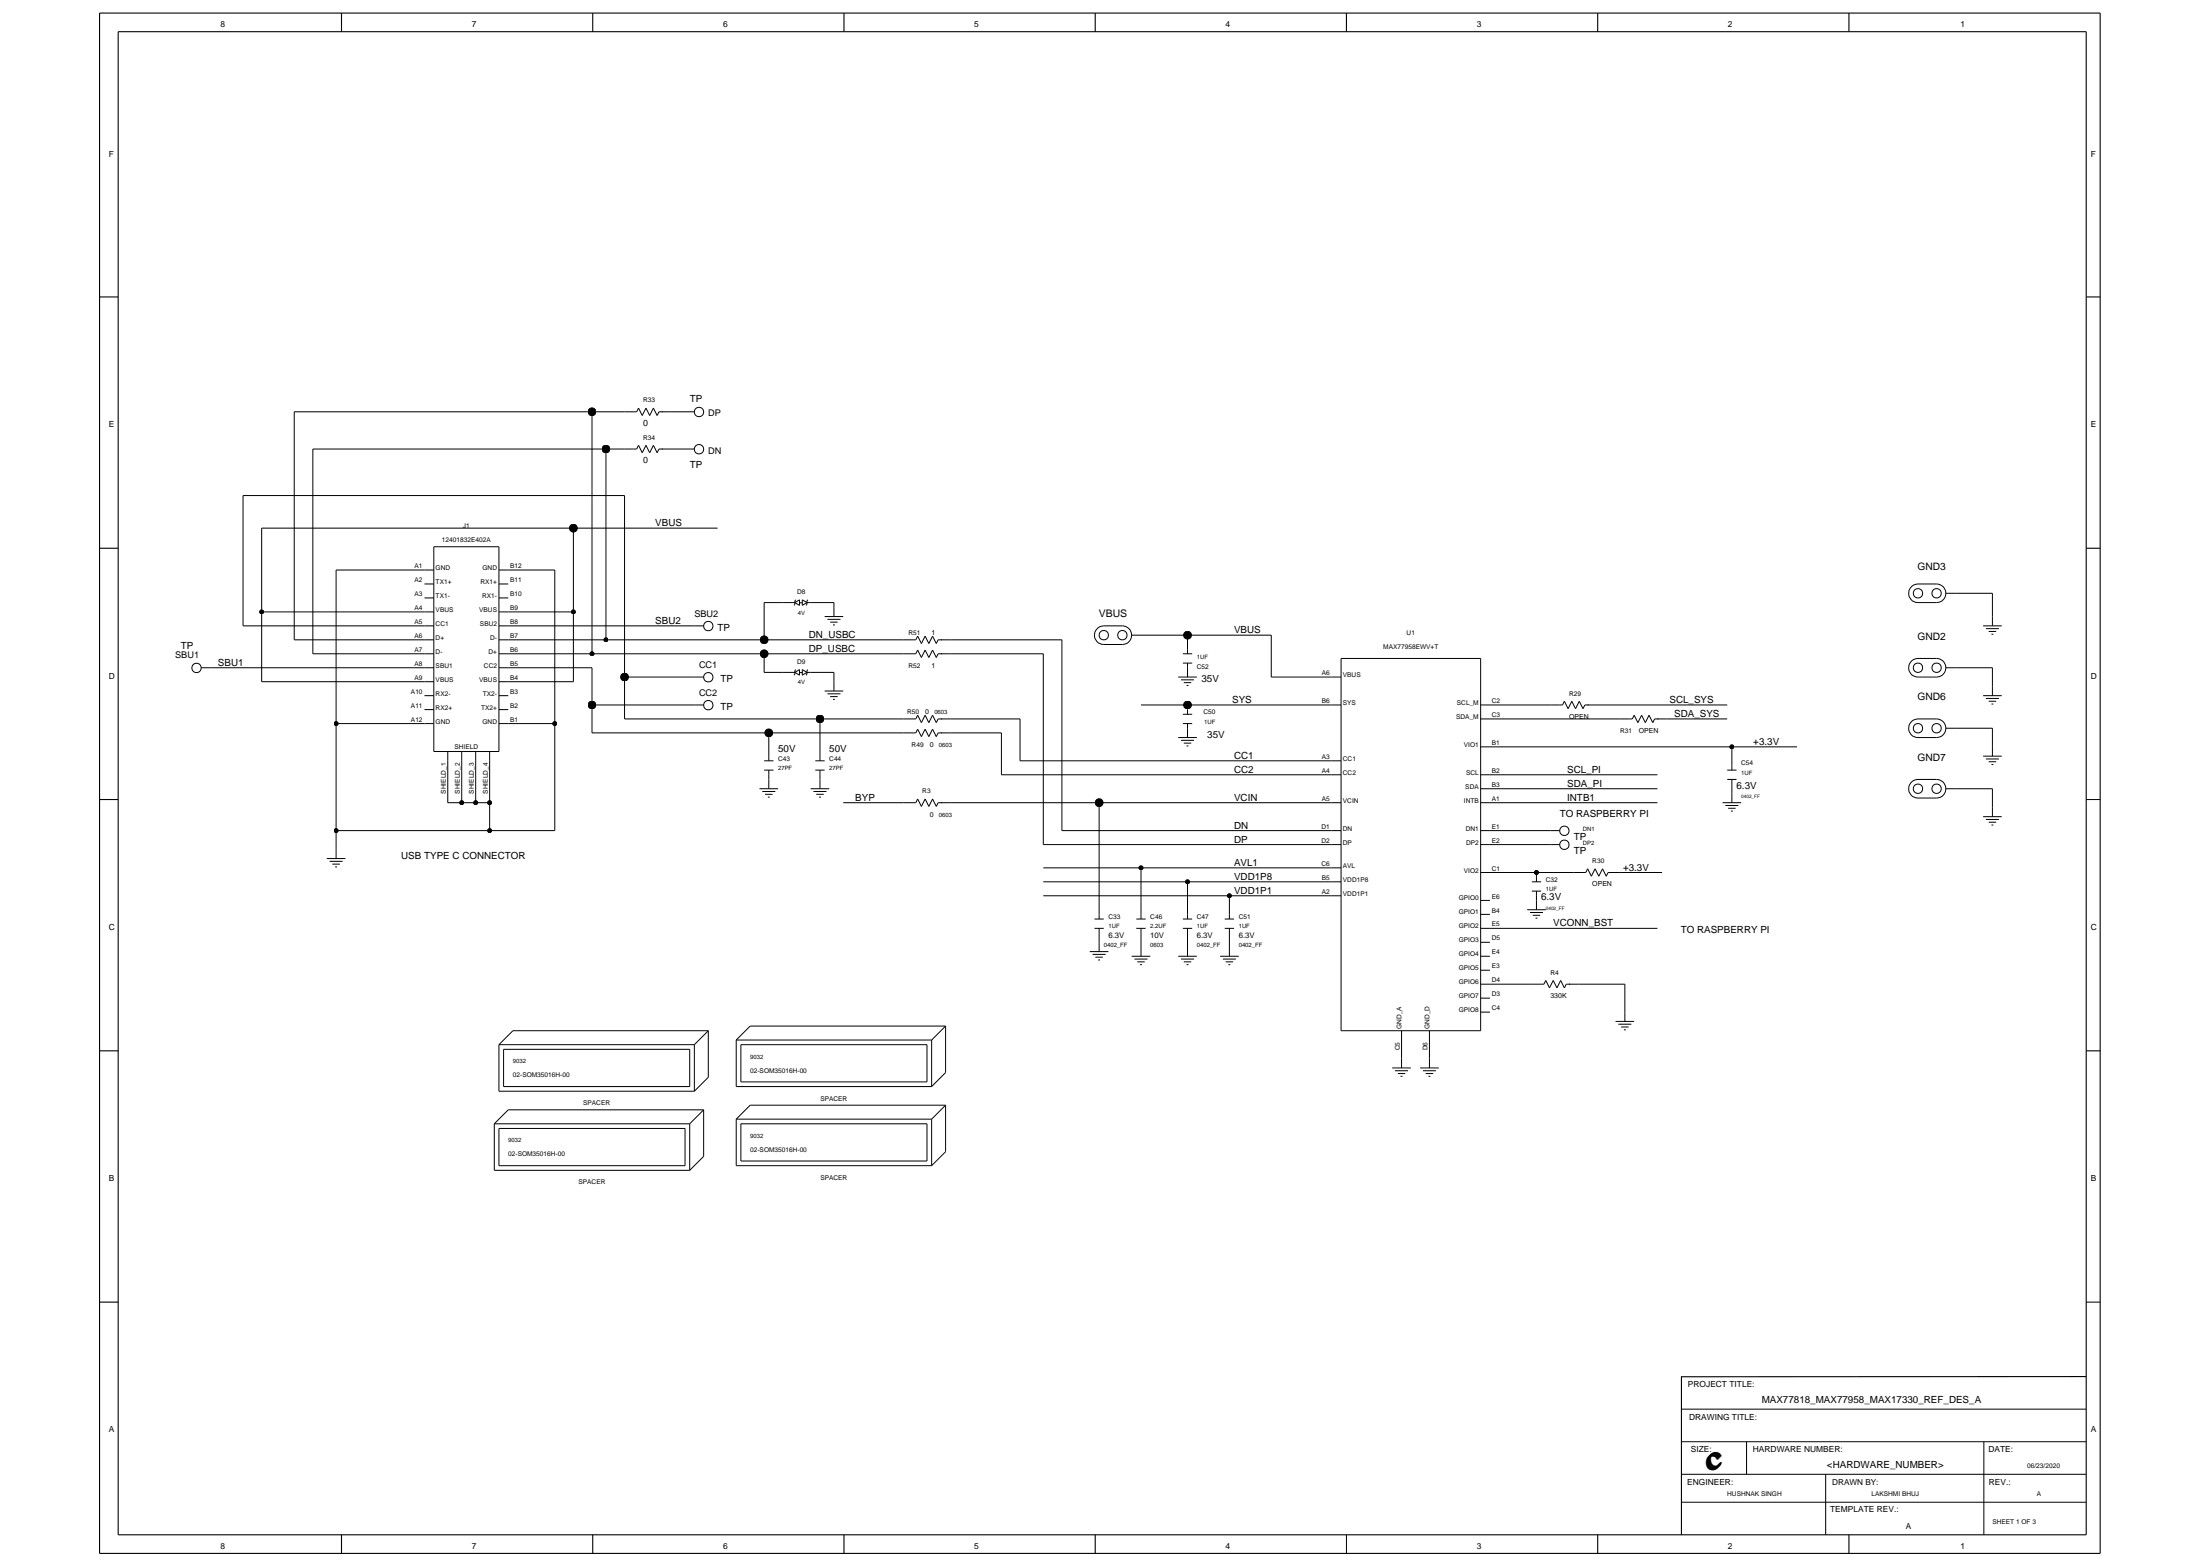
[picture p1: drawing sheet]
<svg xmlns="http://www.w3.org/2000/svg" width="419mm" height="298mm" viewBox="0 0 419 298" stroke-linecap="round" stroke-linejoin="round" font-family="sans-serif">
<g fill="none" stroke="#000" stroke-width=".19">
<path d="M56.1 78.4v43.5zM56.1 78.4h56.7zM112.8 78.4h6.2zM112.8 78.4v46.1zM119 78.4h1.8zM120.8 78.4h.5zM121.6 77.7l-.3 .7zM121.6 77.7l.7 1.4zM123.1 77.7l-.8 1.4zM123.1 77.7l.7 1.4zM124.5 77.7l-.7 1.4zM124.5 77.7l.7 1.4z"/>
<path d="M125.5 78.4h.7zM125.5 78.4l-.3 .7zM126.1 78.4h1.7zM127.8 78.4h2.7zM130.5 78.4h1.8zM46.3 94.4h72.7zM46.3 94.4v24.8zM59.6 85.5v39zM59.6 85.5h55.8zM115.4 85.5h3.6zM115.4 85.5v36.4zM119 94.4v34.6z"/>
<path d="M119 85.5h1.8zM120.8 85.5h.5zM121.6 84.8l-.3 .7zM121.6 84.8l.7 1.4zM123.1 84.8l-.8 1.4zM123.1 84.8l.7 1.4zM124.5 84.8l-.7 1.4zM124.5 84.8l.7 1.4zM125.5 85.5h.7zM125.5 85.5l-.3 .7zM126.1 85.5h1.7zM127.8 85.5h2.7z"/>
<path d="M130.5 85.5h1.8zM46.3 119.2h34.6zM49.8 116.5v13.3zM49.8 100.6v15.9zM49.8 116.5h31.1zM49.8 100.6h59.4zM64 108.6v29.2zM64 108.6h16.9zM80.9 119.2h1.7zM80.9 116.5h1.7zM80.9 113.9h1.7zM80.9 111.2h1.7z"/>
<path d="M80.9 108.6h1.7zM82.6 104.1h12.4zM82.6 104.1v39zM95 108.6h1.8zM95 111.2h1.8zM95 113.9h1.8zM95 116.5h1.8zM95 119.2h1.8zM95 104.1v39zM96.8 116.5h12.4zM96.8 119.2h35.5zM96.8 108.6h8.9z"/>
<path d="M105.7 108.6v29.2zM109.2 100.6v15.9zM109.2 100.6h27.5zM109.2 116.5v13.3zM132.3 119.2h1.7zM145.6 114.8v7.1zM145.6 114.8h3.5zM149.1 114.8h1.8zM150.9 114.8h.5zM151.4 114.8l.9-.6zM151.4 114.8l.9 .5zM151.4 115.1l-.2 .2z"/>
<path d="M151.4 114.4v.7zM151.4 114.4l.2-.2zM152.3 114.2v1.1zM152.3 114.8h.5zM152.8 115.3l.9-.5zM152.8 114.2l.9 .6zM152.8 114.2v1.1zM153.7 114.8h.7zM153.7 115.1l-.2 .2zM153.7 114.4v.7zM153.7 114.4l.2-.2zM154.4 114.8h1.8z"/>
<path d="M156.2 114.8h2.7zM157.1 117.4h3.5zM157.6 118h2.5zM158.2 118.5h1.4zM158.7 119h.3zM158.9 114.8v.9zM158.9 115.7v1.7zM210.3 119.2h3.5zM210.3 119.2a1.77 1.77 0 0 0-1.8 1.8 1.77 1.77 0 0 0 1.8 1.7M213.8 119.2a1.77 1.77 0 0 1 1.8 1.8 1.77 1.77 0 0 1-1.8 1.7M365.4 114.8h3.5zM365.4 111.2h3.5z"/>
<path d="M365.4 111.2a1.77 1.77 0 0 0-1.8 1.8 1.77 1.77 0 0 0 1.8 1.8M368.9 111.2a1.77 1.77 0 0 1 1.8 1.8 1.77 1.77 0 0 1-1.8 1.8M370.7 113h1.8zM372.5 113h7.1zM377.8 119.2h3.5zM378.3 119.7h2.5zM379.6 113v4.4zM379.6 117.4v1.8zM38.3 127.2h1.8zM40.1 127.2h40.8zM49.8 129.8h31.1zM56.1 121.9h24.8z"/>
<path d="M59.6 124.5h21.3zM64 137.8v20.4zM64 137.8h16.9zM80.9 137.8h1.7zM80.9 135.2h1.7zM80.9 132.5h1.7zM80.9 129.8h1.7zM80.9 127.2h1.7zM80.9 124.5h1.7zM80.9 121.9h1.7zM95 121.9h1.8zM95 124.5h1.8z"/>
<path d="M95 127.2h1.8zM95 129.8h1.8zM95 132.5h1.8zM95 135.2h1.8zM95 137.8h1.8zM96.8 129.8h12.4zM96.8 137.8h8.9zM96.8 124.5h16zM96.8 121.9h18.6zM96.8 127.2h16zM105.7 137.8v20.4zM112.8 124.5h32.8z"/>
<path d="M112.8 139.6h33.7zM112.8 134.3v5.3zM112.8 134.3h19.5zM112.8 127.2v7.1zM115.4 121.9h30.2zM119 136.9h37.2zM119 129v7.9zM119 129h13.3zM132.3 129h1.7zM132.3 134.3h1.7zM145.6 124.5v3.6zM145.6 124.5h26.6z"/>
<path d="M145.6 128.1h3.5zM145.6 121.9h26.6zM146.5 139.6v4.4zM146.5 139.6h25.7zM149.1 128.1h1.8zM150.9 128.1h.5zM151.4 128.1l.9-.6zM151.4 128.1l.9 .5zM151.4 128.4l-.2 .2zM151.4 127.7v.7zM151.6 127.5l-.2 .2zM152.3 127.5v1.1z"/>
<path d="M152.3 128.1h.5zM152.8 128.6l.9-.5zM152.8 127.5l.9 .6zM152.8 127.5v1.1zM153.5 128.6l.2-.2zM153.7 128.1h.7zM153.7 127.7v.7zM153.9 127.5l-.2 .2zM154.4 128.1h1.8zM156.2 128.1h2.7zM156.2 136.9v7.1zM156.2 136.9h16z"/>
<path d="M157.1 131.6h3.5zM157.6 132.1h2.5zM158.2 132.7h1.4zM158.7 133.2h.3zM158.9 128.1v1.7zM158.9 129.8v1.8zM172.2 124.5h1.7zM172.2 121.9h1.7zM172.2 136.9h1.7zM172.2 139.6h1.7zM173.9 124.5h.6zM173.9 121.9h.6z"/>
<path d="M173.9 136.9h.6zM173.9 139.6h.6zM174.8 123.8l-.3 .7zM174.8 123.8l.7 1.4zM174.8 121.2l-.3 .7zM174.8 121.2l.7 1.4zM174.8 136.2l-.3 .7zM174.8 136.2l.7 1.4zM174.8 138.9l-.3 .7zM174.8 138.9l.7 1.4zM176.2 123.8l-.7 1.4zM176.2 123.8l.7 1.4z"/>
<path d="M176.2 121.2l-.7 1.4zM176.2 121.2l.7 1.4zM176.2 136.2l-.7 1.4zM176.2 136.2l.7 1.4zM176.2 138.9l-.7 1.4zM176.2 138.9l.7 1.4zM177.7 123.8l-.8 1.4zM177.7 123.8l.7 1.4zM177.7 121.2l-.8 1.4zM177.7 121.2l.7 1.4zM177.7 136.2l-.8 1.4zM177.7 136.2l.7 1.4z"/>
<path d="M177.7 138.9l-.8 1.4zM177.7 138.9l.7 1.4zM178.7 124.5h.7zM178.7 124.5l-.3 .7zM178.7 121.9h.7zM178.7 121.9l-.3 .7zM178.7 136.9h.7zM178.7 136.9l-.3 .7zM178.7 139.6h.7zM178.7 139.6l-.3 .7zM179.2 124.5h1.8zM179.2 121.9h1.8z"/>
<path d="M179.2 136.9h1.8zM179.2 139.6h1.8zM181 124.5h17.7zM181 121.9h21.3zM181 139.6h9.8zM181 136.9h13.3zM190.8 139.6v8zM194.3 136.9v8zM198.7 124.5v36.4zM202.3 121.9v36.3zM210.3 122.7h3.5zM215.6 121h1.8z"/>
<path d="M217.4 121h8.8zM217.4 134.3h8.8zM224.5 129h3.5zM225 129.5h2.5zM225.3 124.5h1.8zM225.3 126.3h1.8zM225.3 137.8h1.8zM225.3 136h1.8zM225.5 130h1.4zM226 130.5h.4zM226.2 121h16zM226.2 121v2.6z"/>
<path d="M226.2 134.3v.9zM226.2 134.3h27.5zM226.2 138.7v1.8zM226.2 126.3v.9zM226.2 123.6v.9zM226.2 127.2v1.8zM226.2 135.2v.8zM226.2 137.8v.9zM242.2 129h11.5zM242.2 121v8zM253.7 134.3h1.8zM253.7 129h1.8z"/>
<path d="M255.5 125.4h26.6zM255.5 125.4v70.9zM282.1 136.9h1.7zM282.1 134.3h1.7zM282.1 125.4v70.9zM283.8 134.3h11.6zM283.8 136.9h24.9zM295.4 134.3h1.7zM297.1 134.3h.6zM298 133.6l-.3 .7zM298 133.6l.7 1.4zM299.4 133.6l-.7 1.4z"/>
<path d="M299.4 133.6l.7 1.4zM300.9 133.6l-.8 1.4zM300.9 133.6l.7 1.4zM301.9 134.3h.7zM301.9 134.3l-.3 .7zM302.4 134.3h1.8zM304.2 134.3h24.8zM308.7 136.9h1.7zM310.4 136.9h.6zM311.3 136.2l-.3 .7zM311.3 136.2l.7 1.4zM312.7 136.2l-.7 1.4z"/>
<path d="M312.7 136.2l.7 1.4zM314.1 136.2l-.7 1.4zM314.1 136.2l.8 1.4zM315.2 136.9h.7zM315.2 136.9l-.3 .7zM315.7 136.9h1.8zM317.5 136.9h11.5zM365.4 129h3.5zM365.4 125.4h3.5zM365.4 136.9h3.5zM365.4 125.4a1.77 1.77 0 0 0-1.8 1.8 1.77 1.77 0 0 0 1.8 1.8M365.4 136.9a1.77 1.77 0 0 0-1.8 1.8 1.77 1.77 0 0 0 1.8 1.8"/>
<path d="M368.9 125.4a1.77 1.77 0 0 1 1.8 1.8 1.77 1.77 0 0 1-1.8 1.8M368.9 136.9a1.77 1.77 0 0 1 1.8 1.8 1.77 1.77 0 0 1-1.8 1.8M370.7 127.2h1.8zM370.7 138.7h1.8zM372.5 127.2h7.1zM372.5 138.7h7.1zM377.8 132.5h3.5zM378.3 133h2.5zM378.8 133.6h1.5zM378.8 120.3h1.5zM379.4 134.1h.3zM379.4 120.8h.3z"/>
<path d="M379.6 127.2v3.5zM379.6 138.7v3.5zM379.6 130.7v1.8zM64 158.2h29.3zM64 158.2v3.5zM82.6 143.1h12.4zM85.3 144.9v8zM85.3 152.9h2.7zM85.3 143.1v1.8zM88 144.9v8zM88 152.9h2.6zM88 143.1v1.8z"/>
<path d="M90.6 144.9v8zM90.6 152.9h2.7zM90.6 143.1v1.8zM93.3 144.9v8zM93.3 152.9v5.3zM93.3 158.2h12.4zM93.3 143.1v1.8zM144.7 150.2h3.5zM145.2 150.8h2.5zM145.6 146.7h1.7zM145.6 144.9h1.7zM145.7 151.3h1.5z"/>
<path d="M146.3 151.8h.3zM146.5 147.6v.9zM146.5 144v.9zM146.5 146.7v.9zM146.5 148.5v1.7zM154.4 150.2h3.6zM155 150.8h2.4zM155.3 146.7h1.8zM155.3 144.9h1.8zM155.5 151.3h1.4zM156 151.8h.4zM156.2 147.6v.9z"/>
<path d="M156.2 144v.9zM156.2 146.7v.9zM156.2 148.5v1.7zM160.6 152.9h11.6zM172.2 152.9h1.7zM173.9 152.9h.6zM174.8 152.2l-.3 .7zM174.8 152.2l.7 1.4zM176.2 152.2l-.7 1.4zM176.2 152.2l.7 1.4zM177.7 152.2l-.8 1.4zM177.7 152.2l.7 1.4z"/>
<path d="M178.7 152.9h.7zM178.7 152.9l-.3 .7zM179.2 152.9h1.8zM181 152.9h28.4zM190.8 147.6h62.9zM194.3 144.9h59.4zM202.3 158.2h51.4zM209.4 152.9v21.3zM209.4 152.9h44.3zM224.5 140.5h3.5zM225 141h2.5zM225.5 141.5h1.4z"/>
<path d="M226 142.1h.4zM253.7 147.6h1.8zM253.7 144.9h1.8zM253.7 152.9h1.8zM253.7 158.2h1.8zM282.1 142.2h1.7zM282.1 152.9h1.7zM282.1 158.2h1.7zM282.1 150.2h1.7zM282.1 147.6h1.7zM283.8 150.2h31.9zM283.8 147.6h31.9z"/>
<path d="M283.8 152.9h31.9zM283.8 142.2h46.1zM283.8 158.2h11.6zM295.4 158.2h1.7zM328.1 152.9h3.6zM328.7 153.4h2.5zM329 148.5h1.8zM329 146.7h1.8zM329.2 153.9h1.4zM329.7 154.5h.4zM329.9 142.2h12.4zM329.9 142.2v3.6z"/>
<path d="M329.9 149.3v1.8zM329.9 151.1v1.8zM329.9 145.8v.9zM329.9 148.5v.8zM365.4 152h3.5zM365.4 148.5h3.5zM365.4 140.5h3.5zM365.4 148.5a1.77 1.77 0 0 0-1.8 1.7 1.77 1.77 0 0 0 1.8 1.8M368.9 148.5a1.77 1.77 0 0 1 1.8 1.7 1.77 1.77 0 0 1-1.8 1.8M370.7 150.2h1.8zM372.5 150.2h7.1zM377.8 155.5h3.5z"/>
<path d="M377.8 144h3.5zM378.3 156.1h2.5zM378.3 144.6h2.5zM378.8 156.6h1.5zM378.8 145.1h1.5zM379.4 157.1h.3zM379.4 145.6h.3zM379.6 150.2v3.6zM379.6 153.8v1.7zM379.6 142.2v1.8zM397.4 152.3h2.7zM62.3 163.5h3.5z"/>
<path d="M62.8 164h2.5zM63.3 164.6h1.4zM63.9 165.1h.3zM64 161.7v1.8zM198.7 167.9h27.5zM198.7 170.6h35.5zM198.7 160.9h55zM198.7 165.3h18.7zM208.5 176.8h1.8zM208.5 175h1.8zM209.4 177.7v1.8zM209.4 179.5v1.7z"/>
<path d="M209.4 174.2v.8zM209.4 176.8v.9zM216.5 176.8h1.7zM216.5 175h1.7zM217.4 177.7v2.7zM217.4 165.3h36.3zM217.4 165.3v8.9zM217.4 174.2v.8zM217.4 176.8v.9zM225.3 176.8h1.8zM225.3 175h1.8zM226.2 167.9h27.5z"/>
<path d="M226.2 167.9v6.3zM226.2 177.7v2.7zM226.2 174.2v.8zM226.2 176.8v.9zM233.3 176.8h1.8zM233.3 175h1.8zM234.2 170.6h19.5zM234.2 170.6v3.6zM234.2 177.7v2.7zM234.2 174.2v.8zM234.2 176.8v.9zM253.7 165.3h1.8z"/>
<path d="M253.7 170.6h1.8zM253.7 167.9h1.8zM253.7 160.9h1.8zM282.1 174.2h1.7zM282.1 176.8h1.7zM282.1 160.9h1.7zM282.1 179.5h1.7zM282.1 171.5h1.7zM282.1 166.2h1.7zM283.8 176.8h31.9zM283.8 166.2h8.9zM283.8 160.9h11.6z"/>
<path d="M290.9 173.3h3.6zM291.5 173.8h2.4zM291.8 169.7h1.8zM291.8 167.9h1.8zM292 174.3h1.4zM292.5 174.9h.4zM292.7 170.6v.9zM292.7 166.2h7.1zM292.7 166.2v.9zM292.7 171.5v1.8zM292.7 167.1v.8zM292.7 169.7v.9z"/>
<path d="M295.4 160.9h1.7zM299.8 166.2h1.8zM301.6 166.2h.5zM302.4 165.5l-.3 .7zM302.4 165.5l.8 1.4zM303.9 165.5l-.7 1.4zM303.9 165.5l.7 1.4zM305.3 165.5l-.7 1.4zM305.3 165.5l.7 1.4zM306.3 166.2h.8zM306.3 166.2l-.3 .7zM306.9 166.2h1.8z"/>
<path d="M308.7 166.2h7.9zM95 199l2.7-2.7zM95 199h37.3zM95 199v8.8zM95.9 199.9h35.5zM95.9 199.9v7zM97.7 196.3h37.2zM131.4 199.9v7zM132.3 199l2.6-2.7zM132.3 199v8.8zM134.9 196.3v8.9zM140.3 198.1l2.6-2.7z"/>
<path d="M140.3 198.1h37.2zM140.3 198.1v8.8zM141.1 199h35.5zM141.1 199v7.1zM142.9 195.4h37.2zM176.6 199v7.1zM177.5 198.1l2.6-2.7zM177.5 198.1v8.8zM180.1 195.4v8.9zM207.6 181.2h3.6zM208.1 181.8h2.5zM208.7 182.3h1.4z"/>
<path d="M209.2 182.8h.4zM215.6 182.1h3.5zM216.1 182.7h2.5zM216.7 183.2h1.4zM217.2 183.7h.3zM217.4 180.4v1.7zM224.5 182.1h3.5zM225 182.7h2.5zM225.5 183.2h1.4zM226 183.7h.4zM226.2 180.4v1.7zM232.4 182.1h3.6z"/>
<path d="M233 182.7h2.4zM233.5 183.2h1.4zM234 183.7h.4zM234.2 180.4v1.7zM255.5 196.3h26.6zM267 198.1v3.5zM267 196.3v1.8zM272.3 198.1v3.5zM272.3 196.3v1.8zM282.1 190.1h1.7zM282.1 192.8h1.7zM282.1 184.8h1.7z"/>
<path d="M282.1 182.1h1.7zM282.1 187.4h1.7zM283.8 187.4h8zM291.8 187.4h1.8zM293.6 187.4h.5zM294.5 186.7l-.4 .7zM294.5 186.7l.7 1.5zM295.9 186.7l-.7 1.5zM295.9 186.7l.7 1.5zM297.3 186.7l-.7 1.5zM297.3 186.7l.7 1.5zM298.4 187.4h.7z"/>
<path d="M298.4 187.4l-.4 .8zM298.9 187.4h1.8zM300.7 187.4h8.8zM307.8 194.5h3.5zM308.3 195.1h2.5zM308.8 195.6h1.4zM309.4 196.1h.3zM309.5 187.4v5.4zM309.5 192.8v1.7zM94.2 214l2.6-2.6zM94.2 214h37.2zM94.2 214v8.9z"/>
<path d="M95 214.9h35.5zM95 214.9v7.1zM95 207.8h37.3zM95.9 206.9h35.5zM96.8 211.4h37.2zM130.5 214.9v7.1zM131.4 214v8.9zM132.3 207.8l2.6-2.6zM134 211.4v8.8zM134 211.4l-2.6 2.6zM140.3 206.9h37.2zM140.3 213.2l2.6-2.7z"/>
<path d="M140.3 213.2h37.2zM140.3 213.2v8.8zM141.1 206.1h35.5zM141.1 214h35.5zM141.1 214v7.1zM142.9 210.5h37.2zM176.6 214v7.1zM177.5 213.2v8.8zM180.1 204.3l-2.6 2.6zM180.1 210.5v8.9zM180.1 219.4l-2.6 2.6zM180.1 210.5l-2.6 2.7z"/>
<path d="M265.2 203.4h3.6zM265.8 203.9h2.4zM266.3 204.5h1.4zM266.8 205h.4zM267 201.6v1.8zM270.5 203.4h3.6zM271.1 203.9h2.5zM271.6 204.5h1.4zM272.1 205h.4zM272.3 201.6v1.8zM94.2 222.9h37.2zM95 222h35.5z"/>
<path d="M134 220.2l-2.6 2.7zM140.3 222h37.2zM141.1 221.1h35.5zM397.4 248h2.7zM320.3 268.4h77.1zM320.3 274.6h77.1zM332.7 274.6v6.2zM377.9 274.6v17.7zM256.5 292.3v3.6zM320.3 286.1h77.1zM320.3 280.8h77.1zM347.8 280.8v11.5z"/>
<circle cx="133.2" cy="78.5" r=".89"/>
<circle cx="133.2" cy="85.6" r=".89"/>
<circle cx="134.9" cy="119.2" r=".89"/>
<circle cx="365.4" cy="113" r=".89"/>
<circle cx="368.9" cy="113" r=".89"/>
<circle cx="37.4" cy="127.2" r=".89"/>
<circle cx="134.9" cy="134.3" r=".89"/>
<circle cx="134.9" cy="129" r=".89"/>
<circle cx="210.3" cy="121" r=".89"/>
<circle cx="213.8" cy="121" r=".89"/>
<circle cx="365.4" cy="138.7" r=".89"/>
<circle cx="365.4" cy="127.2" r=".89"/>
<circle cx="368.9" cy="127.2" r=".89"/>
<circle cx="368.9" cy="138.7" r=".89"/>
<circle cx="298" cy="158.2" r=".89"/>
<circle cx="365.4" cy="150.2" r=".89"/>
<circle cx="368.9" cy="150.2" r=".89"/>
<circle cx="298" cy="160.9" r=".89"/>
</g>
<g fill="#000" stroke="#000" stroke-width=".19">
<circle cx="112.8" cy="78.4" r=".74"/>
<circle cx="115.4" cy="85.5" r=".74"/>
<circle cx="49.8" cy="116.5" r=".39"/>
<circle cx="109.2" cy="116.5" r=".39"/>
<circle cx="109.2" cy="100.6" r=".74"/>
<circle cx="64" cy="137.8" r=".39"/>
<circle cx="105.7" cy="137.8" r=".39"/>
<circle cx="112.8" cy="124.5" r=".39"/>
<circle cx="112.8" cy="134.3" r=".74"/>
<circle cx="115.4" cy="121.9" r=".39"/>
<circle cx="119" cy="129" r=".74"/>
<circle cx="145.6" cy="124.5" r=".74"/>
<circle cx="145.6" cy="121.9" r=".74"/>
<circle cx="146.5" cy="139.6" r=".74"/>
<circle cx="156.2" cy="136.9" r=".74"/>
<circle cx="226.2" cy="121" r=".74"/>
<circle cx="226.2" cy="134.3" r=".74"/>
<circle cx="64" cy="158.2" r=".39"/>
<circle cx="88" cy="152.9" r=".39"/>
<circle cx="90.6" cy="152.9" r=".39"/>
<circle cx="93.3" cy="152.9" r=".39"/>
<circle cx="93.3" cy="158.2" r=".39"/>
<circle cx="209.4" cy="152.9" r=".74"/>
<circle cx="329.9" cy="142.2" r=".39"/>
<circle cx="217.4" cy="165.3" r=".39"/>
<circle cx="226.2" cy="167.9" r=".39"/>
<circle cx="234.2" cy="170.6" r=".39"/>
<circle cx="292.7" cy="166.2" r=".39"/>
</g>
<g fill="none" stroke="#000" stroke-width=".21">
<path d="M19 2.5v293.4zM19 2.5h381.1zM22.5 6v286.3zM22.5 6h374.9zM65.1 2.5v3.5zM112.9 2.5v3.5zM160.8 2.5v3.5zM208.6 2.5v3.5zM256.5 2.5v3.5zM304.4 2.5v3.5zM352.2 2.5v3.5zM397.4 6v286.3z"/>
<path d="M400.1 2.5v293.4zM19 56.6h3.5zM397.4 56.6h2.7zM19 104.4h3.5zM397.4 104.4h2.7zM19 152.3h3.5zM19 200.1h3.5zM397.4 200.1h2.7zM19 248h3.5zM320.2 262.2h77.2zM320.3 262.2v30.1zM19 295.9h381.1z"/>
<path d="M22.5 292.3h374.9zM65.1 292.3v3.6zM112.9 292.3v3.6zM160.8 292.3v3.6zM208.6 292.3v3.6zM304.4 292.3v3.6zM352.2 292.3v3.6z"/>
</g>
<g font-size="3.9">
<text x="324.9" y="279.9">C</text>
<text x="325.2" y="279.6">C</text>
</g>
<text font-size="2" x="209.3" y="117.4">VBUS</text>
<g font-size="1.9">
<text x="131.4" y="76.7">TP</text>
<text x="131.4" y="89.1">TP</text>
<text x="124.8" y="100.2">VBUS</text>
<text x="365.3" y="108.6">GND3</text>
<text x="124.8" y="118.8">SBU2</text>
<text x="34.5" y="123.6">TP</text>
<text x="136.7" y="120.1">TP</text>
<text x="154.1" y="121.5">DN_USBC</text>
<text x="154.1" y="124.2">DP_USBC</text>
<text x="235.1" y="120.6">VBUS</text>
<text x="365.3" y="121.9">GND2</text>
<text x="41.5" y="126.8">SBU1</text>
<text x="137.3" y="129.8">TP</text>
<text x="228.9" y="129.8">35V</text>
<text x="137.3" y="135.2">TP</text>
<text x="234.7" y="133.9">SYS</text>
<text x="318" y="133.9">SCL_SYS</text>
<text x="318.9" y="136.6">SDA_SYS</text>
<text x="365.3" y="133.4">GND6</text>
<text x="148.2" y="143.1">50V</text>
<text x="158" y="143.1">50V</text>
<text x="230" y="140.5">35V</text>
<text x="334" y="141.9">+3.3V</text>
<text x="235.1" y="144.6">CC1</text>
<text x="235.1" y="147.2">CC2</text>
<text x="298.5" y="147.2">SCL_PI</text>
<text x="298.5" y="149.9">SDA_PI</text>
<text x="365.3" y="144.9">GND7</text>
<text x="162.9" y="152.5">BYP</text>
<text x="235.1" y="152.5">VCIN</text>
<text x="297.1" y="155.5">TO RASPBERRY PI</text>
<text x="298.5" y="152.5">INTB1</text>
<text x="330.8" y="150.2">6.3V</text>
<text x="235.1" y="157.8">DN</text>
<text x="235.1" y="160.5">DP</text>
<text x="299.8" y="160">TP</text>
<text x="76.4" y="163.5">USB TYPE C CONNECTOR</text>
<text x="235.1" y="167.6">VDD1P8</text>
<text x="235.1" y="164.9">AVL1</text>
<text x="299.8" y="162.6">TP</text>
<text x="309.2" y="165.8">+3.3V</text>
<text x="235.1" y="170.3">VDD1P1</text>
<text x="293.6" y="171.5">6.3V</text>
<text x="295.9" y="176.5">VCONN_BST</text>
<text x="320.2" y="177.7">TO RASPBERRY PI</text>
<text x="335.6" y="267.2">MAX77818_MAX77958_MAX17330_REF_DES_A</text>
<text x="348" y="279.6">&lt;HARDWARE_NUMBER&gt;</text>
</g>
<g font-size="1.8">
<text x="134.9" y="79.3">DP</text>
<text x="134.9" y="86.4">DN</text>
<text x="132.3" y="117.4">SBU2</text>
<text x="33.4" y="125.4">SBU1</text>
<text x="133.2" y="127.2">CC1</text>
<text x="133.2" y="132.5">CC2</text>
</g>
<g font-size="1.7">
<text x="122.5" y="81.1">0</text>
<text x="122.5" y="88.2">0</text>
</g>
<g font-size="1.6">
<text x="42" y="5.2">8</text>
<text x="89.9" y="5.2">7</text>
<text x="137.7" y="5.2">6</text>
<text x="185.6" y="5.2">5</text>
<text x="233.5" y="5.2">4</text>
<text x="281.3" y="5.2">3</text>
<text x="329.2" y="5.2">2</text>
<text x="373.5" y="5.2">1</text>
<text x="20.7" y="30">F</text>
<text x="398.3" y="30">F</text>
<text x="20.7" y="81.4">E</text>
<text x="398.3" y="81.4">E</text>
<text x="20.7" y="129.2">D</text>
<text x="398.3" y="129.2">D</text>
<text x="20.7" y="177.1">C</text>
<text x="398.3" y="177.1">C</text>
<text x="20.7" y="225">B</text>
<text x="398.3" y="225">B</text>
<text x="321.6" y="264.2">PROJECT TITLE:</text>
<text x="20.7" y="272.8">A</text>
<text x="321.8" y="270.4">DRAWING TITLE:</text>
<text x="398.3" y="272.8">A</text>
<text x="322.1" y="276.5">SIZE:</text>
<text x="333.9" y="276.5">HARDWARE NUMBER:</text>
<text x="378.8" y="276.5">DATE:</text>
<text x="321.4" y="282.7">ENGINEER:</text>
<text x="349" y="282.7">DRAWN BY:</text>
<text x="378.9" y="282.7">REV.:</text>
<text x="348.6" y="288.1">TEMPLATE REV.:</text>
<text x="363.1" y="291.1">A</text>
<text x="42" y="295">8</text>
<text x="89.9" y="295">7</text>
<text x="137.7" y="295">6</text>
<text x="185.6" y="295">5</text>
<text x="233.5" y="295">4</text>
<text x="281.3" y="295">3</text>
<text x="329.2" y="295">2</text>
<text x="373.5" y="295">1</text>
</g>
<g font-size="1.5">
<text x="211.2" y="178.6">6.3V</text>
<text x="219.1" y="178.6">10V</text>
<text x="228" y="178.6">6.3V</text>
<text x="236" y="178.6">6.3V</text>
</g>
<g font-size="1.3">
<text x="177.5" y="121">1</text>
<text x="177.5" y="127.2">1</text>
<text x="176.2" y="136">0</text>
<text x="298.9" y="136.9">OPEN</text>
<text x="177.1" y="142.2">0</text>
<text x="312.2" y="139.6">OPEN</text>
<text x="177.1" y="155.5">0</text>
<text x="303.3" y="168.8">OPEN</text>
<text x="295.4" y="190.1">330K</text>
</g>
<g font-size="1.2">
<text x="122.5" y="76.7">R33</text>
<text x="122.5" y="83.7">R34</text>
<text x="88.2" y="100.6">J1</text>
<text x="84.2" y="103.2">12401832E402A</text>
<text x="79" y="113.5">A3</text>
<text x="79" y="110.9">A2</text>
<text x="79" y="108.2">A1</text>
<text x="83" y="113.9">TX1-</text>
<text x="83" y="111.2">TX1+</text>
<text x="83" y="108.6">GND</text>
<text x="91.5" y="111.2">RX1+</text>
<text x="91.9" y="113.9">RX1-</text>
<text x="91.9" y="108.6">GND</text>
<text x="97.2" y="108.2">B12</text>
<text x="97.2" y="110.9">B11</text>
<text x="97.2" y="113.5">B10</text>
<text x="151.9" y="113.2">D8</text>
<text x="79" y="118.8">A5</text>
<text x="79" y="116.2">A4</text>
<text x="83" y="119.2">CC1</text>
<text x="83" y="116.5">VBUS</text>
<text x="91.3" y="116.5">VBUS</text>
<text x="91.4" y="119.2">SBU2</text>
<text x="97.2" y="116.2">B9</text>
<text x="97.2" y="118.8">B8</text>
<text x="79" y="124.2">A7</text>
<text x="79" y="121.5">A6</text>
<text x="83" y="124.5">D-</text>
<text x="83" y="121.9">D+</text>
<text x="93.1" y="124.5">D+</text>
<text x="93.4" y="121.9">D-</text>
<text x="97.2" y="121.5">B7</text>
<text x="97.2" y="124.2">B6</text>
<text x="173" y="121">R51</text>
<text x="263.5" y="123.6">MAX77958EWV+T</text>
<text x="268" y="121">U1</text>
<text x="79" y="129.5">A9</text>
<text x="79" y="126.8">A8</text>
<text x="83" y="129.8">VBUS</text>
<text x="83" y="127.2">SBU1</text>
<text x="91.3" y="129.8">VBUS</text>
<text x="92.2" y="127.2">CC2</text>
<text x="97.2" y="126.8">B5</text>
<text x="97.2" y="129.5">B4</text>
<text x="151.9" y="126.5">D9</text>
<text x="173" y="127.2">R52</text>
<text x="228" y="127.4">C52</text>
<text x="251.8" y="128.6">A6</text>
<text x="255.8" y="129">VBUS</text>
<text x="78.3" y="137.5">A12</text>
<text x="78.3" y="134.8">A11</text>
<text x="78.3" y="132.1">A10</text>
<text x="83" y="137.8">GND</text>
<text x="83" y="135.2">RX2+</text>
<text x="83" y="132.5">RX2-</text>
<text x="91.7" y="135.2">TX2+</text>
<text x="91.9" y="137.8">GND</text>
<text x="92" y="132.5">TX2-</text>
<text x="97.2" y="132.1">B3</text>
<text x="97.2" y="134.8">B2</text>
<text x="97.2" y="137.5">B1</text>
<text x="172.8" y="136">R50</text>
<text x="229.3" y="136">C50</text>
<text x="251.8" y="133.9">B6</text>
<text x="255.8" y="134.3">SYS</text>
<text x="277.4" y="136.9">SDA_M</text>
<text x="277.5" y="134.3">SCL_M</text>
<text x="284.2" y="136.6">C3</text>
<text x="284.2" y="133.9">C2</text>
<text x="298.9" y="132.5">R29</text>
<text x="86.6" y="142.6">SHIELD</text>
<text x="173.7" y="142.2">R49</text>
<text x="278.9" y="142.2">VIO1</text>
<text x="284.2" y="141.9">B1</text>
<text x="308.7" y="139.6">R31</text>
<text x="148.2" y="144.9">C43</text>
<text x="158" y="144.9">C44</text>
<text x="251.8" y="147.2">A4</text>
<text x="251.8" y="144.6">A3</text>
<text x="255.8" y="147.6">CC2</text>
<text x="255.8" y="144.9">CC1</text>
<text x="279.3" y="147.6">SCL</text>
<text x="284.2" y="149.9">B3</text>
<text x="284.2" y="147.2">B2</text>
<text x="331.7" y="145.8">C54</text>
<text x="84.9" y="151.2" transform="rotate(-90 84.9 151.2)">SHIELD_1</text>
<text x="87.6" y="151.2" transform="rotate(-90 87.6 151.2)">SHIELD_2</text>
<text x="90.3" y="151.2" transform="rotate(-90 90.3 151.2)">SHIELD_3</text>
<text x="92.9" y="151.2" transform="rotate(-90 92.9 151.2)">SHIELD_4</text>
<text x="175.7" y="151.1">R3</text>
<text x="251.8" y="152.5">A5</text>
<text x="255.8" y="152.9">VCIN</text>
<text x="278.9" y="152.9">INTB</text>
<text x="279.1" y="150.2">SDA</text>
<text x="284.2" y="152.5">A1</text>
<text x="251.7" y="160.5">D2</text>
<text x="251.7" y="157.8">D1</text>
<text x="255.8" y="158.2">DN</text>
<text x="255.8" y="160.9">DP</text>
<text x="279.2" y="158.2">DN1</text>
<text x="279.3" y="160.9">DP2</text>
<text x="284.2" y="160.5">E2</text>
<text x="284.2" y="157.8">E1</text>
<text x="251.7" y="164.9">C6</text>
<text x="251.8" y="167.6">B5</text>
<text x="255.8" y="165.3">AVL</text>
<text x="255.8" y="167.9">VDD1P8</text>
<text x="278.9" y="166.2">VIO2</text>
<text x="284.2" y="165.8">C1</text>
<text x="294.5" y="167.9">C32</text>
<text x="303.3" y="164.4">R30</text>
<text x="251.8" y="170.3">A2</text>
<text x="255.8" y="170.6">VDD1P1</text>
<text x="277.9" y="171.5">GPIO0</text>
<text x="284.2" y="171.1">E6</text>
<text x="284.2" y="173.8">B4</text>
<text x="211.2" y="175">C33</text>
<text x="219.1" y="175">C46</text>
<text x="228" y="175">C47</text>
<text x="236" y="175">C51</text>
<text x="277.9" y="174.2">GPIO1</text>
<text x="277.9" y="176.8">GPIO2</text>
<text x="277.9" y="179.5">GPIO3</text>
<text x="284.2" y="176.5">E5</text>
<text x="284.2" y="179.1">D5</text>
<text x="277.9" y="184.8">GPIO5</text>
<text x="277.9" y="182.1">GPIO4</text>
<text x="284.2" y="181.8">E4</text>
<text x="284.2" y="184.4">E3</text>
<text x="295.4" y="185.7">R4</text>
<text x="277.9" y="190.1">GPIO7</text>
<text x="277.9" y="187.4">GPIO6</text>
<text x="284.2" y="187.1">D4</text>
<text x="284.2" y="189.8">D3</text>
<text x="267" y="196" transform="rotate(-90 267 196)">GND_A</text>
<text x="272.3" y="196" transform="rotate(-90 272.3 196)">GND_D</text>
<text x="277.9" y="192.8">GPIO8</text>
<text x="284.2" y="192.4">C4</text>
<text x="266.6" y="200" transform="rotate(-90 266.6 200)">C5</text>
<text x="272" y="200" transform="rotate(-90 272 200)">D6</text>
<text x="97.7" y="205.2">02-SOM35016H-00</text>
<text x="142.9" y="204.3">02-SOM35016H-00</text>
<text x="156.3" y="209.6">SPACER</text>
<text x="111.1" y="210.5">SPACER</text>
<text x="96.8" y="220.2">02-SOM35016H-00</text>
<text x="142.9" y="219.4">02-SOM35016H-00</text>
<text x="110.2" y="225.6">SPACER</text>
<text x="156.3" y="224.7">SPACER</text>
<text x="386.2" y="279.6">06/23/2020</text>
<text x="329" y="284.9">HUSHNAK SINGH</text>
<text x="356.5" y="284.9">LAKSHMI BHUJ</text>
<text x="388" y="284.9">A</text>
<text x="379.6" y="290.3">SHEET 1 OF 3</text>
</g>
<g font-size="1.1">
<text x="152" y="117.1">4V</text>
<text x="228" y="125.5">1UF</text>
<text x="152" y="130.4">4V</text>
<text x="178" y="136">0603</text>
<text x="229.4" y="137.8">1UF</text>
<text x="178.9" y="142.2">0603</text>
<text x="148.2" y="146.7">27PF</text>
<text x="158" y="146.7">27PF</text>
<text x="331.7" y="147.6">1UF</text>
<text x="178.9" y="155.5">0603</text>
<text x="301.6" y="160.9">DP2</text>
<text x="301.6" y="158.2">DN1</text>
<text x="294.5" y="169.7">1UF</text>
<text x="211.2" y="176.8">1UF</text>
<text x="219.1" y="176.8">2.2UF</text>
<text x="228" y="176.8">1UF</text>
<text x="236" y="176.8">1UF</text>
<text x="210.3" y="180.4">0402_FF</text>
<text x="219.1" y="180.4">0603</text>
<text x="228" y="180.4">0402_FF</text>
<text x="236" y="180.4">0402_FF</text>
<text x="97.7" y="202.5">9032</text>
<text x="142.9" y="201.6">9032</text>
<text x="96.8" y="217.6">9032</text>
<text x="142.9" y="216.7">9032</text>
</g>
<g font-size=".9">
<text x="331.7" y="152">0402_FF</text>
<text x="294.5" y="173.3">0402_FF</text>
</g>
</svg>
